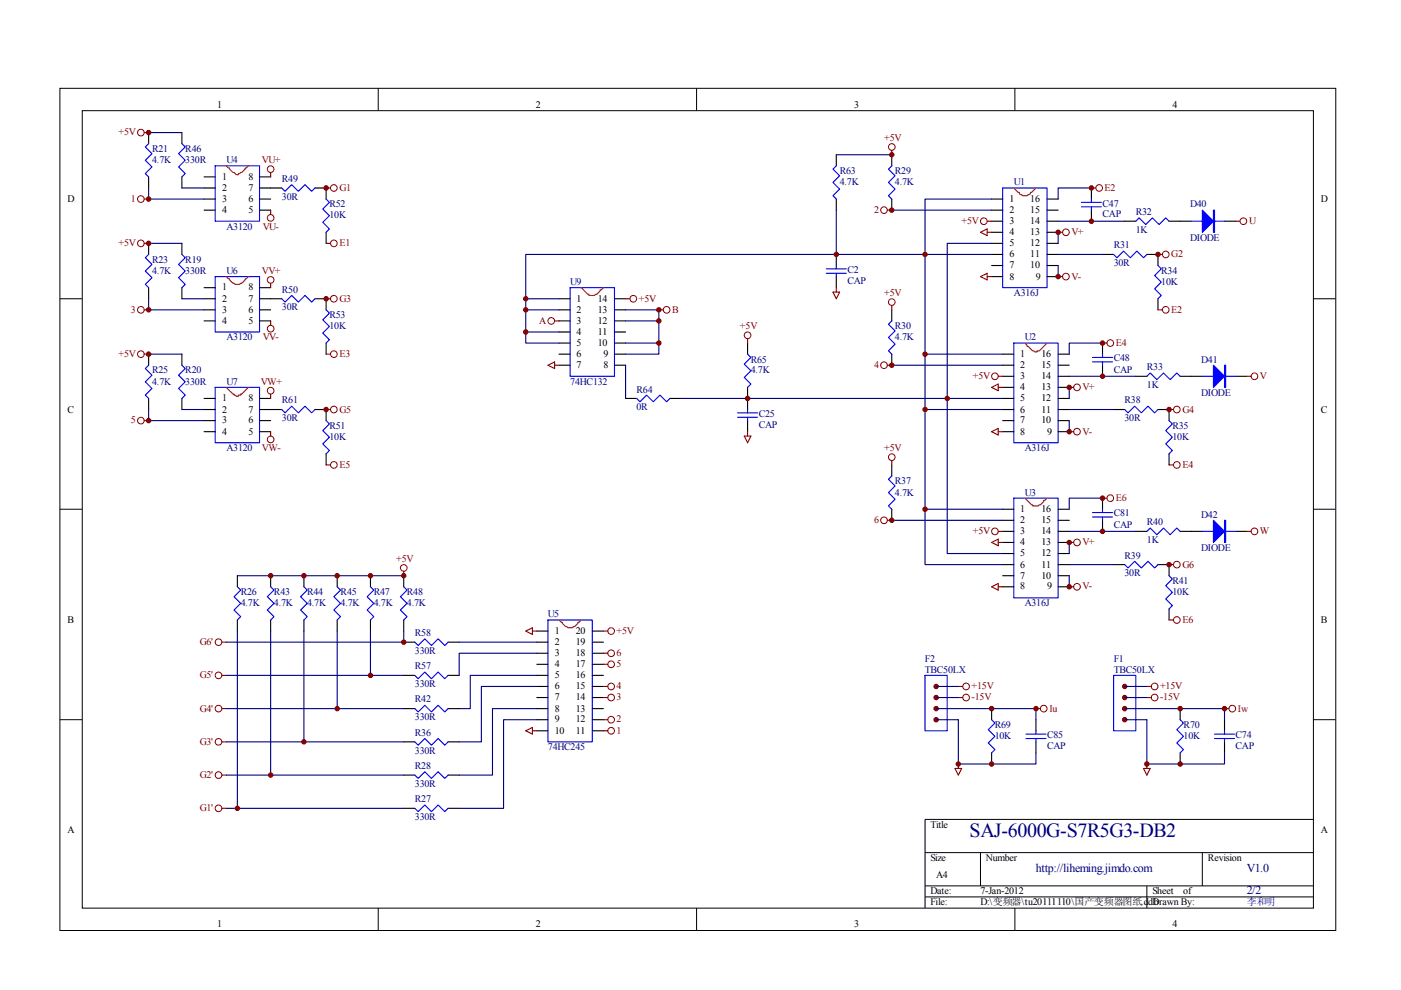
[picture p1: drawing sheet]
<svg xmlns="http://www.w3.org/2000/svg" width="297mm" height="210mm" viewBox="0 0 297 210" stroke-linecap="round" stroke-linejoin="round" font-family="sans-serif">
<g fill="none" stroke="#000" stroke-width=".21">
<path d="M12.7 18.7h270.5v178.6h-270.5zM80.2 18.7v4.7M147.7 18.7v4.7M215.2 18.7v4.7M17.4 23.5h261.1v169h-261.1zM12.7 63.3h4.7M278.4 63.3h4.7M12.7 108h4.7M278.4 108h4.7M12.7 152.6h4.7M278.4 152.6h4.7M278.4 173.7h-82.3v18.8"/>
<path d="M80.2 192.5v4.7M147.7 192.5v4.7M196.1 180.8h82.3M196.1 187.8h82.3M196.1 190.2h82.3M207.9 180.8v7M215.2 192.5v4.7M243.2 187.8v4.7M254.9 180.8v7"/>
</g>
<g fill="none" stroke="#00f" stroke-width=".23">
<path d="M31.5 30.5l-.7 .7 1.4 1.4-1.4 1.4 1.4 1.4-1.4 1.4 .7 .7M38.6 30.5l.7 .7-1.4 1.4 1.4 1.4-1.4 1.4 1.4 1.4-.7 .7M45.6 35.2h9.4v11.7h-9.4zM59.7 39.9l.7 .7 1.4-1.4 1.5 1.4 1.4-1.4 1.4 1.4 .7-.7M177.3 35.2l-.7 .7 1.4 1.4-1.4 1.4 1.4 1.4-1.4 1.4 .7 .7M189.1 35.2l-.7 .7 1.4 1.4-1.4 1.4 1.4 1.4-1.4 1.4 .7 .7M212.6 39.9h9.4v21.1h-9.4zM31.5 53.9l-.7 .8 1.4 1.4-1.4 1.4 1.4 1.4-1.4 1.4 .7 .7M38.6 53.9l.7 .8-1.4 1.4 1.4 1.4-1.4 1.4 1.4 1.4-.7 .7M45.6 58.6h9.4v11.8h-9.4zM69.1 42.2l.7 .7-1.4 1.4 1.4 1.4-1.4 1.4 1.4 1.4-.7 .8M175.2 57h4.2"/>
<path d="M175.2 57.9h4.2M177.3 56.3v.7M177.3 57.9v.7M229.3 42.9h4.2M229.3 43.9h4.2M231.4 42.2v.7M231.4 43.9v.7M236.1 53.9l.7 .8 1.4-1.5 1.4 1.5 1.4-1.5 1.5 1.5 .7-.8M240.8 46.9l.7-.7 1.4 1.4 1.4-1.4 1.4 1.4 1.5-1.4 .7 .7M245.5 56.3l.7 .7-1.4 1.4 1.4 1.4-1.4 1.4 1.4 1.4-.7 .7M252.6 46.9h7M31.5 77.4l-.7 .7 1.4 1.4-1.4 1.5 1.4 1.4-1.4 1.4 .7 .7"/>
<path d="M38.6 77.4l.7 .7-1.4 1.4 1.4 1.5-1.4 1.4 1.4 1.4-.7 .7M59.7 63.3l.7 .7 1.4-1.4 1.5 1.4 1.4-1.4 1.4 1.4 .7-.7M69.1 65.7l.7 .7-1.4 1.4 1.4 1.4-1.4 1.4 1.4 1.4-.7 .7M120.9 61h9.4v18.8h-9.4zM158.5 75.1l.7 .7-1.4 1.4 1.4 1.4-1.4 1.4 1.4 1.4-.7 .7M189.1 68l-.7 .7 1.4 1.5-1.4 1.4 1.4 1.4-1.4 1.4 .7 .7M214.9 72.7h9.4v21.2h-9.4zM231.6 75.8h4.3M231.6 76.7h4.3M233.8 75.1v.7M233.8 76.7v.7M243.2 79.8l.7-.7 1.4 1.4 1.4-1.4 1.4 1.4 1.4-1.4 .7 .7"/>
<path d="M254.9 79.8h7.1M45.6 82.1h9.4v11.8h-9.4zM59.7 86.8l.7 .7 1.4-1.4 1.5 1.4 1.4-1.4 1.4 1.4 .7-.7M69.1 89.2l.7 .7-1.4 1.4 1.4 1.4-1.4 1.4 1.4 1.4-.7 .7M135 84.5l.7 .7 1.4-1.4 1.4 1.4 1.4-1.4 1.4 1.4 .7-.7M156.4 87.5h4.2M156.4 88.5h4.2M158.5 86.8v.7M158.5 88.5v.7M238.5 86.8l.7 .7 1.4-1.4 1.4 1.4 1.4-1.4 1.4 1.4 .7-.7M247.9 89.2l.7 .7-1.4 1.4 1.4 1.4-1.4 1.4 1.4 1.4-.7 .7M189.1 100.9l-.7 .7 1.4 1.4-1.4 1.4 1.4 1.5-1.4 1.4 .7 .7"/>
<path d="M214.9 105.6h9.4v21.2h-9.4zM231.6 108.7h4.3M231.6 109.6h4.3M233.8 108v.7M233.8 109.6v.7M238.5 119.7l.7 .7 1.4-1.4 1.4 1.4 1.4-1.4 1.4 1.4 .7-.7M243.2 112.7l.7-.7 1.4 1.4 1.4-1.4 1.4 1.4 1.4-1.4 .7 .7M254.9 112.7h7.1M50.3 124.4l.7 .7-1.4 1.4 1.4 1.4-1.4 1.4 1.4 1.5-.7 .7M57.4 124.4l.7 .7-1.4 1.4 1.4 1.4-1.4 1.4 1.4 1.5-.7 .7M64.4 124.4l.7 .7-1.4 1.4 1.4 1.4-1.4 1.4 1.4 1.5-.7 .7M71.5 124.4l.7 .7-1.4 1.4 1.4 1.4-1.4 1.4 1.4 1.5-.7 .7"/>
<path d="M78.5 124.4l.8 .7-1.5 1.4 1.5 1.4-1.5 1.4 1.5 1.5-.8 .7M85.6 124.4l.7 .7-1.4 1.4 1.4 1.4-1.4 1.4 1.4 1.5-.7 .7M88 136.2l.7 .7 1.4-1.5 1.4 1.5 1.4-1.5 1.4 1.5 .7-.7M116.2 131.5h9.4v25.8h-9.4zM247.9 122.1l.7 .7-1.4 1.4 1.4 1.4-1.4 1.4 1.4 1.4-.7 .7M88 143.2l.7 .7 1.4-1.4 1.4 1.4 1.4-1.4 1.4 1.4 .7-.7M88 150.2l.7 .7 1.4-1.4 1.4 1.4 1.4-1.4 1.4 1.4 .7-.7M88 157.3l.7 .7 1.4-1.4 1.4 1.4 1.4-1.4 1.4 1.4 .7-.7M196.1 143.2h4.7v11.7h-4.7zM210.2 152.6l.7 .7-1.4 1.4 1.4 1.4-1.4 1.4 1.4 1.4-.7 .7M217.5 155.6h4.3M217.5 156.6h4.3"/>
<path d="M219.6 154.9v.7M219.6 156.6v.7M236.1 143.2h4.7v11.7h-4.7zM250.2 152.6l.7 .7-1.4 1.4 1.4 1.4-1.4 1.4 1.4 1.4-.7 .7M257.5 155.6h4.2M257.5 156.6h4.2M259.6 154.9v.7M259.6 156.6v.7M88 164.3l.7 .7 1.4-1.4 1.4 1.4 1.4-1.4 1.4 1.4 .7-.7M88 171.4l.7 .7 1.4-1.4 1.4 1.4 1.4-1.4 1.4 1.4 .7-.7"/>
</g>
<g fill="none" stroke="#000" stroke-width=".23">
<path d="M31.5 28.1v2.4M31.5 37.5v2.4M38.6 28.1v2.4M38.6 37.5v2.4M43.3 37.5h2.3M43.3 39.9h2.3M55 37.5h2.4M55 39.9h4.7M66.8 39.9h2.3v2.3M177.3 32.8v2.4M189.1 32.8v2.4M231.4 39.9v2.3"/>
<path d="M31.5 51.6v2.3M38.6 51.6v2.3M43.3 42.2h2.3M43.3 44.6h2.3M55 42.2h2.4M55 44.6h2.4M69.1 49.3v2.3M177.3 42.2v2.4M177.3 53.9v2.4M177.3 58.6v2.4M189.1 42.2v2.4M210.2 42.2h2.4"/>
<path d="M210.2 44.6h2.4M210.2 46.9h2.4M210.2 49.3h2.4M210.2 51.6h2.4M210.2 53.9h2.4M210.2 56.3h2.4M210.2 58.6h2.4M222 42.2h2.3M222 44.6h2.3M222 46.9h2.3M222 49.3h2.3M222 51.6h2.3"/>
<path d="M222 53.9h2.3M222 56.3h2.3M222 58.6h2.3M231.4 44.6v2.3M233.8 53.9h2.3M238.5 46.9h2.3M243.2 53.9h2.3v2.4M247.9 46.9h4.7M259.6 46.9h2.4M31.5 61v2.3M31.5 75.1v2.3M38.6 61v2.3"/>
<path d="M38.6 75.1v2.3M43.3 61h2.3M43.3 63.3h2.3M43.3 65.7h2.3M43.3 68h2.3M55 61h2.4M55 63.3h4.7M55 65.7h2.4M55 68h2.4M66.8 63.3h2.3v2.4M69.1 72.7v2.4M118.5 63.3h2.4"/>
<path d="M118.5 65.7h2.4M118.5 68h2.4M118.5 75.1h2.4M118.5 77.4h2.4M118.5 70.4h2.4M118.5 72.7h2.4M130.3 63.3h2.3M130.3 65.7h2.3M130.3 68h2.3M130.3 75.1h2.3M130.3 77.4h2.3M130.3 70.4h2.3"/>
<path d="M130.3 72.7h2.3M158.5 72.7v2.4M189.1 65.7v2.3M189.1 75.1v2.3M212.6 75.1h2.3M212.6 77.4h2.3M212.6 79.8h2.3M224.3 75.1h2.4M224.3 77.4h2.4M224.3 79.8h2.4M233.8 72.7v2.4M233.8 77.4v2.4"/>
<path d="M240.8 79.8h2.4M245.5 63.3v2.4M250.2 79.8h4.7M262 79.8h2.3M31.5 84.5v2.3M38.6 84.5v2.3M43.3 84.5h2.3M43.3 86.8h2.3M43.3 89.2h2.3M43.3 91.5h2.3M55 84.5h2.4M55 86.8h4.7"/>
<path d="M55 89.2h2.4M55 91.5h2.4M66.8 86.8h2.3v2.4M69.1 96.2v2.4M132.6 84.5h2.4M142 84.5h2.4M158.5 82.1v4.7M158.5 89.2v2.3M189.1 98.6v2.3M212.6 84.5h2.3M212.6 86.8h2.3M212.6 89.2h2.3"/>
<path d="M212.6 91.5h2.3M212.6 82.1h2.3M224.3 84.5h2.4M224.3 86.8h2.4M224.3 89.2h2.4M224.3 91.5h2.4M224.3 82.1h2.4M236.1 86.8h2.4M245.5 86.8h2.4v2.4M247.9 96.2v2.4M189.1 108v2.3M212.6 108h2.3"/>
<path d="M212.6 110.3h2.3M212.6 112.7h2.3M212.6 115h2.3M212.6 117.4h2.3M212.6 119.7h2.3M224.3 108h2.4M224.3 110.3h2.4M224.3 112.7h2.4M224.3 115h2.4M224.3 117.4h2.4M224.3 119.7h2.4M233.8 105.6v2.4"/>
<path d="M233.8 110.3v2.4M236.1 119.7h2.4M240.8 112.7h2.4M245.5 119.7h2.4v2.4M250.2 112.7h4.7M262 112.7h2.3M50.3 122.1v2.3M50.3 131.5v2.3M57.4 122.1v2.3M57.4 131.5v2.3M64.4 122.1v2.3M64.4 131.5v2.3"/>
<path d="M71.5 122.1v2.3M71.5 131.5v2.3M78.5 122.1v2.3M78.5 131.5v2.3M85.6 136.2h2.4M85.6 122.1v2.3M85.6 131.5v2.3M95 136.2h2.4M113.8 133.8h2.4M113.8 136.2h2.4M113.8 138.5h2.4M125.6 133.8h2.3"/>
<path d="M125.6 136.2h2.3M125.6 138.5h2.3M212.6 122.1h2.3M212.6 124.4h2.3M224.3 122.1h2.4M224.3 124.4h2.4M247.9 129.1v2.4M85.6 143.2h2.4M85.6 150.2h2.4M85.6 157.3h2.4M95 143.2h2.4M95 150.2h2.4"/>
<path d="M95 157.3h2.4M113.8 140.9h2.4M113.8 143.2h2.4M113.8 145.5h2.4M113.8 147.9h2.4M113.8 150.2h2.4M113.8 152.6h2.4M113.8 154.9h2.4M125.6 140.9h2.3M125.6 143.2h2.3M125.6 145.5h2.3M125.6 147.9h2.3"/>
<path d="M125.6 150.2h2.3M125.6 152.6h2.3M125.6 154.9h2.3M210.2 150.2v2.4M210.2 159.6v2.4M219.6 152.6v2.3M219.6 157.3v2.3M250.2 150.2v2.4M250.2 159.6v2.4M259.6 152.6v2.3M259.6 157.3v2.3M85.6 164.3h2.4"/>
<path d="M85.6 171.4h2.4M95 164.3h2.4M95 171.4h2.4"/>
</g>
<path d="M48 35.2l.4 .4h.3v.3l.7 .7h.2a.74 .74 0 0 0 1 .4v-.2l.7-.2 .7-.7v-.3h.2l.5-.4M214.9 39.9l1 .9h.2a1.17 1.17 0 0 0 1.9 .5h.2l.3-.5h.2l.9-.9M48 58.6l.4 .5h.3a1.74 1.74 0 0 0 1.6 1.2 1.74 1.74 0 0 0 1.7-1.2h.2l.5-.5M123.2 61l1.4 1.4h.3v.2a2.16 2.16 0 0 0 2.1-.7l.2-.4h.3l.4-.5M217.3 72.7l.5 .5v.2h.2a2.15 2.15 0 0 0 1.9 1.2v-.2a.74 .74 0 0 0 .9-.5l1.2-1.2M48 82.1l1.4 1.4h.2v.3h.3l.2 .2h.5v-.2h.4v-.3h.3l1.4-1.4M217.3 105.6l1.4 1.4h.2v.3a2.16 2.16 0 0 0 2.2-.7l.2-.5h.2l.5-.5M118.5 131.5l.5 .4h.2a1.74 1.74 0 0 0 1.7 1.2 1.74 1.74 0 0 0 1.6-1.2h.3l.4-.4" fill="none" stroke="#f00" stroke-width=".23"/>
<g fill="none" stroke="#800000" stroke-width=".21">
<circle cx="29.9" cy="28.1" r=".7"/>
<circle cx="57.4" cy="35.9" r=".71"/>
<circle cx="70.8" cy="39.9" r=".71"/>
<circle cx="189.1" cy="31.2" r=".7"/>
<circle cx="233" cy="39.9" r=".71"/>
<circle cx="29.9" cy="51.6" r=".71"/>
<circle cx="29.9" cy="42.2" r=".7"/>
<circle cx="57.4" cy="46.2" r=".71"/>
<circle cx="57.4" cy="59.3" r=".71"/>
<circle cx="70.8" cy="51.6" r=".71"/>
<circle cx="187.4" cy="44.6" r=".7"/>
<circle cx="208.6" cy="46.9" r=".71"/>
<circle cx="226" cy="49.2" r=".71"/>
<circle cx="226" cy="58.6" r=".71"/>
<circle cx="247.2" cy="53.9" r=".7"/>
<circle cx="263.6" cy="46.9" r=".71"/>
<circle cx="29.9" cy="65.7" r=".71"/>
<circle cx="29.9" cy="75.1" r=".7"/>
<circle cx="57.4" cy="69.7" r=".71"/>
<circle cx="70.8" cy="75.1" r=".71"/>
<circle cx="70.8" cy="63.3" r=".71"/>
<circle cx="116.9" cy="68" r=".71"/>
<circle cx="134.3" cy="63.3" r=".71"/>
<circle cx="141.3" cy="65.7" r=".71"/>
<circle cx="158.5" cy="71.1" r=".71"/>
<circle cx="187.4" cy="77.4" r=".7"/>
<circle cx="189.1" cy="64" r=".7"/>
<circle cx="210.9" cy="79.8" r=".71"/>
<circle cx="235.4" cy="72.7" r=".7"/>
<circle cx="247.2" cy="65.7" r=".71"/>
<circle cx="266" cy="79.8" r=".71"/>
<circle cx="29.9" cy="89.2" r=".7"/>
<circle cx="57.4" cy="82.8" r=".71"/>
<circle cx="57.4" cy="93.2" r=".71"/>
<circle cx="70.8" cy="98.6" r=".71"/>
<circle cx="70.8" cy="86.8" r=".71"/>
<circle cx="189.1" cy="96.9" r=".7"/>
<circle cx="228.3" cy="82.1" r=".71"/>
<circle cx="228.3" cy="91.5" r=".71"/>
<circle cx="249.5" cy="98.6" r=".71"/>
<circle cx="249.5" cy="86.8" r=".71"/>
<circle cx="187.4" cy="110.3" r=".71"/>
<circle cx="210.9" cy="112.7" r=".71"/>
<circle cx="228.3" cy="115" r=".71"/>
<circle cx="235.4" cy="105.6" r=".7"/>
<circle cx="249.5" cy="119.7" r=".71"/>
<circle cx="266" cy="112.7" r=".71"/>
<circle cx="46.3" cy="136.2" r=".7"/>
<circle cx="85.6" cy="120.4" r=".71"/>
<circle cx="129.6" cy="133.8" r=".71"/>
<circle cx="129.6" cy="138.5" r=".71"/>
<circle cx="228.3" cy="124.4" r=".71"/>
<circle cx="249.5" cy="131.5" r=".71"/>
<circle cx="46.3" cy="143.2" r=".71"/>
<circle cx="46.3" cy="157.3" r=".71"/>
<circle cx="46.3" cy="150.2" r=".7"/>
<circle cx="129.6" cy="145.5" r=".71"/>
<circle cx="129.6" cy="140.8" r=".71"/>
<circle cx="129.6" cy="152.6" r=".71"/>
<circle cx="129.6" cy="147.9" r=".71"/>
<circle cx="129.6" cy="154.9" r=".71"/>
<circle cx="204.8" cy="145.5" r=".71"/>
<circle cx="204.8" cy="147.9" r=".71"/>
<circle cx="221.3" cy="150.2" r=".71"/>
<circle cx="244.8" cy="145.5" r=".71"/>
<circle cx="244.8" cy="147.9" r=".71"/>
<circle cx="261.3" cy="150.2" r=".71"/>
<circle cx="46.3" cy="164.3" r=".7"/>
<circle cx="46.3" cy="171.4" r=".7"/>
</g>
<g fill="none" stroke="#800000" stroke-width=".23">
<path d="M30.6 28.1h.9M57.4 36.6v.9M69.1 39.9h1M189.1 31.9v.9M231.4 39.9h.9M30.6 51.6h.9M30.6 42.2h.9M57.4 44.6v.9M69.1 51.6h1M188.1 44.6h1M207.9 49.3l1.4-.8v1.5zM207.9 58.6l1.4-.7v1.4z"/>
<path d="M209.3 49.3h.9M209.3 58.6h.9M209.3 46.9h.9M224.3 49.3h1M224.3 58.6h1M245.5 53.9h1M262 46.9h.9M30.6 75.1h.9M30.6 65.7h.9M57.4 60.1v.9M57.4 68v1M69.1 63.3h1"/>
<path d="M69.1 75.1h1M116.2 77.4l1.4-.7v1.4zM117.6 77.4h.9M117.6 68h.9M132.6 63.3h1M139.7 65.7h.9M158.5 71.8v.9M176.6 61.9h1.4l-.7 1.4zM177.3 61v.9M188.1 77.4h1M189.1 64.8v.9M211.6 79.8h1"/>
<path d="M233.8 72.7h.9M245.5 65.7h1M264.3 79.8h1M30.6 89.2h.9M57.4 83.5v1M57.4 91.5v1M69.1 86.8h1M69.1 98.6h1M157.8 92.5h1.4l-.7 1.4zM158.5 91.5v1M189.1 97.6v1M210.2 82.1l1.4-.7v1.4z"/>
<path d="M210.2 91.5l1.4-.7v1.4zM211.6 82.1h1M211.6 91.5h1M226.7 82.1h.9M226.7 91.5h.9M247.9 86.8h.9M247.9 98.6h.9M188.1 110.3h1M210.2 115l1.4-.7v1.4zM211.6 115h1M211.6 112.7h1M226.7 115h.9"/>
<path d="M233.8 105.6h.9M247.9 119.7h.9M264.3 112.7h1M47 136.2h1M85.6 121.1v1M111.5 133.8l1.4-.7v1.4zM112.9 133.8h.9M127.9 138.5h1M127.9 133.8h1M210.2 124.4l1.4-.7v1.4zM211.6 124.4h1M226.7 124.4h.9"/>
<path d="M247.9 131.5h.9M47 143.2h1M47 150.2h1M47 157.3h1M111.5 154.9l1.4-.7v1.4zM112.9 154.9h.9M127.9 154.9h1M127.9 152.6h1M127.9 147.9h1M127.9 145.5h1M127.9 140.9h1M203.2 147.9h.9"/>
<path d="M203.2 145.5h.9M219.6 150.2h1M243.2 147.9h.9M243.2 145.5h.9M259.6 150.2h1M47 164.3h1M47 171.4h1M202.5 162.9h1.4l-.7 1.4zM203.2 162v.9M242.5 162.9h1.4l-.7 1.4zM243.2 162v.9"/>
</g>
<g fill="none" stroke="#000080" stroke-width=".23">
<path d="M31.5 39.9v2.3h11.8M31.5 28.1h7.1M38.6 39.9h4.7M177.3 32.8h11.8M231.4 39.9h-7.1v2.3M31.5 51.6h7.1M177.3 44.6v9.3M189.1 44.6h21.1M210.2 42.2h-14.1v77.5h16.5M210.2 53.9h-98.7v9.4M210.2 51.6h-9.4v65.8h11.8M224.3 46.9h14.2"/>
<path d="M224.3 53.9h9.5M224.3 49.3v2.3M224.3 56.3v2.3M31.5 63.3v2.4h11.8M31.5 75.1h7.1M38.6 63.3h4.7M111.5 65.7h7M111.5 70.4h7M118.5 63.3h-7v9.4h7M132.6 65.7h7.1v9.4h-7.1M132.6 77.4v7.1M132.6 72.7h7.1"/>
<path d="M132.6 68h7.1M189.1 77.4h23.5M196.1 75.1h16.5M226.7 79.8h14.1M233.8 72.7h-7.1v2.4M31.5 86.8v2.4h11.8M38.6 86.8h4.7M144.4 84.5h68.2M196.1 86.8h16.5M226.7 86.8h9.4M226.7 82.1v2.4M226.7 89.2v2.3"/>
<path d="M189.1 110.3h23.5M196.1 108h16.5M226.7 115v2.4M226.7 112.7h14.1M226.7 119.7h9.4M233.8 105.6h-7.1v2.4M50.3 133.8v37.6M50.3 122.1h35.3M57.4 133.8v30.5M64.4 133.8v23.5M71.5 133.8v16.4M78.5 133.8v9.4"/>
<path d="M85.6 133.8v2.4h-37.6M97.4 136.2h16.4M113.8 138.5h-16.4v4.7M226.7 122.1v2.3M48 143.2h37.6M48 150.2h37.6M48 157.3h37.6M113.8 143.2h-14.1v7h-2.3M113.8 145.5h-11.7v11.8h-4.7M113.8 150.2h-9.4v14.1h-7M113.8 152.6h-7v18.8h-9.4M198.5 152.6h4.7v9.4h16.4v-2.4"/>
<path d="M198.5 150.2h21.1v2.4M198.5 145.5h4.7M198.5 147.9h4.7M238.5 152.6h4.7v9.4h16.4v-2.4M238.5 150.2h21.1v2.4M238.5 145.5h4.7M238.5 147.9h4.7M48 164.3h37.6M48 171.4h37.6"/>
</g>
<g fill="#800000" stroke="#800000" stroke-width=".21">
<circle cx="31.5" cy="28.1" r=".47"/>
<circle cx="69.1" cy="39.9" r=".47"/>
<circle cx="31.5" cy="51.6" r=".47"/>
<circle cx="31.5" cy="75.1" r=".47"/>
<circle cx="31.5" cy="42.2" r=".47"/>
<circle cx="31.5" cy="65.7" r=".47"/>
<circle cx="31.5" cy="89.2" r=".47"/>
<circle cx="245.5" cy="53.9" r=".47"/>
<circle cx="189.1" cy="77.4" r=".47"/>
<circle cx="189.1" cy="110.3" r=".47"/>
<circle cx="231.4" cy="46.9" r=".47"/>
<circle cx="231.4" cy="39.9" r=".47"/>
<circle cx="233.8" cy="79.8" r=".47"/>
<circle cx="233.8" cy="112.7" r=".47"/>
<circle cx="196.1" cy="86.8" r=".47"/>
<circle cx="196.1" cy="108" r=".47"/>
<circle cx="196.1" cy="75.1" r=".47"/>
<circle cx="189.1" cy="44.6" r=".47"/>
<circle cx="198.5" cy="145.5" r=".47"/>
<circle cx="198.5" cy="147.9" r=".47"/>
<circle cx="198.5" cy="150.2" r=".47"/>
<circle cx="198.5" cy="152.6" r=".47"/>
<circle cx="219.6" cy="150.2" r=".47"/>
<circle cx="203.2" cy="162" r=".47"/>
<circle cx="210.2" cy="150.2" r=".47"/>
<circle cx="210.2" cy="162" r=".47"/>
<circle cx="238.5" cy="145.5" r=".47"/>
<circle cx="238.5" cy="147.9" r=".47"/>
<circle cx="238.5" cy="150.2" r=".47"/>
<circle cx="238.5" cy="152.6" r=".47"/>
<circle cx="243.2" cy="162" r=".47"/>
<circle cx="250.2" cy="150.2" r=".47"/>
<circle cx="250.2" cy="162" r=".47"/>
<circle cx="259.6" cy="150.2" r=".47"/>
<circle cx="111.5" cy="65.7" r=".47"/>
<circle cx="111.5" cy="70.4" r=".47"/>
<circle cx="196.1" cy="53.9" r=".47"/>
<circle cx="111.5" cy="63.3" r=".47"/>
<circle cx="200.8" cy="84.5" r=".47"/>
<circle cx="158.5" cy="84.5" r=".47"/>
<circle cx="139.7" cy="72.7" r=".47"/>
<circle cx="139.7" cy="68" r=".47"/>
<circle cx="139.7" cy="65.7" r=".47"/>
<circle cx="189.1" cy="32.8" r=".47"/>
<circle cx="177.3" cy="53.9" r=".47"/>
<circle cx="69.1" cy="63.3" r=".47"/>
<circle cx="69.1" cy="86.8" r=".47"/>
<circle cx="247.9" cy="86.8" r=".47"/>
<circle cx="247.9" cy="119.7" r=".47"/>
<circle cx="233.8" cy="105.6" r=".47"/>
<circle cx="233.8" cy="72.7" r=".47"/>
<circle cx="224.3" cy="49.3" r=".47"/>
<circle cx="224.3" cy="58.6" r=".47"/>
<circle cx="226.7" cy="82.1" r=".47"/>
<circle cx="226.7" cy="91.5" r=".47"/>
<circle cx="226.7" cy="115" r=".47"/>
<circle cx="226.7" cy="124.4" r=".47"/>
<circle cx="78.5" cy="122.1" r=".47"/>
<circle cx="64.4" cy="122.1" r=".47"/>
<circle cx="57.4" cy="122.1" r=".47"/>
<circle cx="85.6" cy="136.2" r=".47"/>
<circle cx="85.6" cy="122.1" r=".47"/>
<circle cx="71.5" cy="122.1" r=".47"/>
<circle cx="78.5" cy="143.2" r=".47"/>
<circle cx="71.5" cy="150.2" r=".47"/>
<circle cx="64.4" cy="157.3" r=".47"/>
<circle cx="57.4" cy="164.3" r=".47"/>
<circle cx="50.3" cy="171.4" r=".47"/>
</g>
<g fill="#00f" stroke="#00f" stroke-width=".23">
<path d="M254.9 44.6l2.4 2.3-2.4 2.4z"/>
<path d="M257.3 77.4l2.3 2.4-2.3 2.3z"/>
<path d="M257.3 110.3l2.3 2.4-2.3 2.3z"/>
<path d="M257.3 44.6h.2v4.7h-.2z" fill-rule="evenodd"/>
<path d="M259.6 77.4h.3v4.7h-.3z" fill-rule="evenodd"/>
<path d="M259.6 110.3h.3v4.7h-.3z" fill-rule="evenodd"/>
</g>
<text font-size="4.2" fill="#000080" x="205.6" y="177.4">SAJ-6000G-S7R5G3-DB2</text>
<g font-size="2.5" fill="#000080">
<text x="219.6" y="184.8">http://liheming.jimdo.com</text>
<text x="264.3" y="184.8">V1.0</text>
<text x="264.3" y="189.6">2/2</text>
</g>
<g font-size="2.1">
<text x="46.1" y="22.9">1</text>
<text x="113.6" y="22.9">2</text>
<text x="181.1" y="22.9">3</text>
<text x="248.6" y="22.9">4</text>
<text x="47.1" y="38.1">1</text>
<text x="47.1" y="40.5">2</text>
<text x="52.7" y="40.5">7</text>
<text x="52.7" y="38.1">8</text>
<text x="14.3" y="42.8">D</text>
<text x="47.1" y="42.8">3</text>
<text x="47.1" y="45.1">4</text>
<text x="52.7" y="45.1">5</text>
<text x="52.7" y="42.8">6</text>
<text x="214" y="42.8">1</text>
<text x="214" y="45.1">2</text>
<text x="214" y="47.5">3</text>
<text x="218.4" y="47.5">14</text>
<text x="218.4" y="45.1">15</text>
<text x="218.4" y="42.8">16</text>
<text x="280.1" y="42.8">D</text>
<text x="214" y="49.9">4</text>
<text x="214" y="52.2">5</text>
<text x="218.4" y="52.2">12</text>
<text x="218.4" y="49.9">13</text>
<text x="214" y="54.5">6</text>
<text x="214" y="56.9">7</text>
<text x="214" y="59.3">8</text>
<text x="218.4" y="56.9">10</text>
<text x="218.4" y="54.5">11</text>
<text x="219.6" y="59.3">9</text>
<text x="47.1" y="61.6">1</text>
<text x="47.1" y="63.9">2</text>
<text x="52.7" y="63.9">7</text>
<text x="52.7" y="61.6">8</text>
<text x="122.3" y="63.9">1</text>
<text x="126.7" y="63.9">14</text>
<text x="47.1" y="66.3">3</text>
<text x="47.1" y="68.7">4</text>
<text x="52.7" y="68.7">5</text>
<text x="52.7" y="66.3">6</text>
<text x="122.3" y="66.3">2</text>
<text x="122.3" y="68.7">3</text>
<text x="122.3" y="71">4</text>
<text x="126.7" y="71">11</text>
<text x="126.7" y="68.7">12</text>
<text x="126.7" y="66.3">13</text>
<text x="122.3" y="73.3">5</text>
<text x="122.3" y="75.7">6</text>
<text x="126.7" y="73.3">10</text>
<text x="127.9" y="75.7">9</text>
<text x="216.3" y="75.7">1</text>
<text x="220.8" y="75.7">16</text>
<text x="122.3" y="78.1">7</text>
<text x="127.9" y="78.1">8</text>
<text x="216.3" y="78.1">2</text>
<text x="216.3" y="80.4">3</text>
<text x="216.3" y="82.7">4</text>
<text x="220.8" y="82.7">13</text>
<text x="220.8" y="80.4">14</text>
<text x="220.8" y="78.1">15</text>
<text x="14.3" y="87.5">C</text>
<text x="47.1" y="85.1">1</text>
<text x="47.1" y="87.5">2</text>
<text x="47.1" y="89.8">3</text>
<text x="52.7" y="89.8">6</text>
<text x="52.7" y="87.5">7</text>
<text x="52.7" y="85.1">8</text>
<text x="216.3" y="85.1">5</text>
<text x="216.3" y="87.5">6</text>
<text x="216.3" y="89.8">7</text>
<text x="220.8" y="89.8">10</text>
<text x="220.8" y="87.5">11</text>
<text x="220.8" y="85.1">12</text>
<text x="280.1" y="87.5">C</text>
<text x="47.1" y="92.1">4</text>
<text x="52.7" y="92.1">5</text>
<text x="216.3" y="92.1">8</text>
<text x="222" y="92.1">9</text>
<text x="216.3" y="108.6">1</text>
<text x="216.3" y="110.9">2</text>
<text x="216.3" y="113.3">3</text>
<text x="220.8" y="113.3">14</text>
<text x="220.8" y="110.9">15</text>
<text x="220.8" y="108.6">16</text>
<text x="216.3" y="115.6">4</text>
<text x="216.3" y="118">5</text>
<text x="220.8" y="118">12</text>
<text x="220.8" y="115.6">13</text>
<text x="216.3" y="120.3">6</text>
<text x="216.3" y="122.7">7</text>
<text x="216.3" y="125">8</text>
<text x="220.8" y="122.7">10</text>
<text x="220.8" y="120.3">11</text>
<text x="222" y="125">9</text>
<text x="14.3" y="132.1">B</text>
<text x="117.6" y="134.4">1</text>
<text x="117.6" y="136.8">2</text>
<text x="122.1" y="136.8">19</text>
<text x="122.1" y="134.4">20</text>
<text x="280.1" y="132.1">B</text>
<text x="117.6" y="139.1">3</text>
<text x="117.6" y="141.5">4</text>
<text x="117.6" y="143.8">5</text>
<text x="122.1" y="143.8">16</text>
<text x="122.1" y="141.5">17</text>
<text x="122.1" y="139.1">18</text>
<text x="117.6" y="146.1">6</text>
<text x="117.6" y="148.5">7</text>
<text x="122.1" y="148.5">14</text>
<text x="122.1" y="146.1">15</text>
<text x="117.6" y="150.9">8</text>
<text x="117.6" y="153.2">9</text>
<text x="117.6" y="155.5">10</text>
<text x="122.1" y="155.5">11</text>
<text x="122.1" y="153.2">12</text>
<text x="122.1" y="150.9">13</text>
<text x="14.3" y="176.7">A</text>
<text x="197.3" y="175.5">Title</text>
<text x="280.1" y="176.7">A</text>
<text x="197.3" y="182.6">Size</text>
<text x="209" y="182.6">Number</text>
<text x="256.1" y="182.6">Revision</text>
<text x="197.3" y="189.6">Date:</text>
<text x="197.3" y="192">File:</text>
<text x="198.5" y="186.1">A4</text>
<text x="207.9" y="189.6">7-Jan-2012</text>
<text x="207.9" y="192">D:\变频器\tu20111110\国产变频器图纸.ddb</text>
<text x="244.3" y="189.6">Sheet</text>
<text x="244.3" y="192">Drawn By:</text>
<text x="250.9" y="189.6">of</text>
<text x="46.1" y="196.6">1</text>
<text x="113.6" y="196.6">2</text>
<text x="181.1" y="196.6">3</text>
<text x="248.6" y="196.6">4</text>
</g>
<g font-size="2.1" fill="#800000">
<text x="25.1" y="28.7">+5V</text>
<text x="187.5" y="29.9">+5V</text>
<text x="55.5" y="34.6">VU+</text>
<text x="72" y="40.5">G1</text>
<text x="234.2" y="40.5">E2</text>
<text x="27.8" y="42.8">1</text>
<text x="185.3" y="45.1">2</text>
<text x="203.9" y="47.5">+5V</text>
<text x="264.8" y="47.5">U</text>
<text x="25.1" y="52.2">+5V</text>
<text x="55.7" y="48.7">VU-</text>
<text x="72" y="52.2">E1</text>
<text x="227.2" y="49.9">V+</text>
<text x="55.5" y="58.1">VV+</text>
<text x="227.2" y="59.3">V-</text>
<text x="248.3" y="54.5">G2</text>
<text x="72" y="63.9">G3</text>
<text x="135.5" y="63.9">+5V</text>
<text x="187.5" y="62.8">+5V</text>
<text x="27.8" y="66.3">3</text>
<text x="114.3" y="68.7">A</text>
<text x="142.5" y="66.3">B</text>
<text x="156.9" y="69.8">+5V</text>
<text x="248.3" y="66.3">E2</text>
<text x="25.1" y="75.7">+5V</text>
<text x="55.7" y="72.2">VV-</text>
<text x="72" y="75.7">E3</text>
<text x="236.6" y="73.3">E4</text>
<text x="55.3" y="81.5">VW+</text>
<text x="185.3" y="78.1">4</text>
<text x="206.2" y="80.4">+5V</text>
<text x="229.5" y="82.7">V+</text>
<text x="267.1" y="80.4">V</text>
<text x="27.8" y="89.8">5</text>
<text x="72" y="87.5">G5</text>
<text x="250.7" y="87.5">G4</text>
<text x="55.5" y="95.7">VW-</text>
<text x="187.5" y="95.7">+5V</text>
<text x="229.5" y="92.1">V-</text>
<text x="72" y="99.2">E5</text>
<text x="250.7" y="99.2">E4</text>
<text x="236.6" y="106.2">E6</text>
<text x="185.3" y="110.9">6</text>
<text x="206.2" y="113.3">+5V</text>
<text x="267.1" y="113.3">W</text>
<text x="84" y="119.1">+5V</text>
<text x="229.5" y="115.6">V+</text>
<text x="229.5" y="125">V-</text>
<text x="250.7" y="120.3">G6</text>
<text x="42.3" y="136.8">G6'</text>
<text x="130.7" y="134.4">+5V</text>
<text x="250.7" y="132.1">E6</text>
<text x="42.3" y="143.8">G5'</text>
<text x="130.7" y="141.5">5</text>
<text x="130.7" y="139.1">6</text>
<text x="130.7" y="148.5">3</text>
<text x="130.7" y="146.1">4</text>
<text x="206" y="146.1">+15V</text>
<text x="206" y="148.5">-15V</text>
<text x="246" y="146.1">+15V</text>
<text x="246" y="148.5">-15V</text>
<text x="42.3" y="150.9">G4'</text>
<text x="130.7" y="155.5">1</text>
<text x="130.7" y="153.2">2</text>
<text x="222.5" y="150.9">Iu</text>
<text x="262.5" y="150.9">Iw</text>
<text x="42.3" y="157.9">G3'</text>
<text x="42.3" y="164.9">G2'</text>
<text x="42.3" y="172">G1'</text>
</g>
<g font-size="2.1" fill="#000080">
<text x="32.3" y="32.3">R21</text>
<text x="32.3" y="34.6">4.7K</text>
<text x="39.3" y="32.3">R46</text>
<text x="39.3" y="34.6">330R</text>
<text x="48" y="34.6">U4</text>
<text x="59.8" y="38.6">R49</text>
<text x="178.1" y="36.9">R63</text>
<text x="178.1" y="39.3">4.7K</text>
<text x="189.7" y="36.9">R29</text>
<text x="189.7" y="39.3">4.7K</text>
<text x="215" y="39.3">U1</text>
<text x="59.8" y="42.3">30R</text>
<text x="69.8" y="44">R52</text>
<text x="69.8" y="46.3">10K</text>
<text x="233.8" y="43.8">C47</text>
<text x="233.8" y="46.1">CAP</text>
<text x="240.8" y="45.6">R32</text>
<text x="252.3" y="44">D40</text>
<text x="48" y="48.7">A3120</text>
<text x="236.1" y="52.7">R31</text>
<text x="240.8" y="49.4">1K</text>
<text x="252.3" y="51.1">DIODE</text>
<text x="32.3" y="55.7">R23</text>
<text x="32.3" y="58.1">4.7K</text>
<text x="39.3" y="55.7">R19</text>
<text x="39.3" y="58.1">330R</text>
<text x="48" y="58.1">U6</text>
<text x="179.7" y="57.8">C2</text>
<text x="236.1" y="56.4">30R</text>
<text x="246.2" y="58.1">R34</text>
<text x="59.8" y="62.1">R50</text>
<text x="59.8" y="65.8">30R</text>
<text x="120.9" y="60.5">U9</text>
<text x="179.7" y="60.2">CAP</text>
<text x="215" y="62.8">A316J</text>
<text x="246.2" y="60.5">10K</text>
<text x="69.8" y="67.5">R53</text>
<text x="69.8" y="69.8">10K</text>
<text x="189.7" y="69.8">R30</text>
<text x="48" y="72.2">A3120</text>
<text x="159.2" y="76.9">R65</text>
<text x="189.7" y="72.2">4.7K</text>
<text x="217.3" y="72.2">U2</text>
<text x="236.1" y="76.6">C48</text>
<text x="254.7" y="76.9">D41</text>
<text x="32.3" y="79.2">R25</text>
<text x="32.3" y="81.5">4.7K</text>
<text x="39.3" y="79.2">R20</text>
<text x="39.3" y="81.5">330R</text>
<text x="48" y="81.5">U7</text>
<text x="120.9" y="81.5">74HC132</text>
<text x="135" y="83.2">R64</text>
<text x="159.2" y="79.2">4.7K</text>
<text x="236.1" y="79">CAP</text>
<text x="243.2" y="78.5">R33</text>
<text x="243.2" y="82.3">1K</text>
<text x="254.7" y="83.9">DIODE</text>
<text x="59.8" y="85.5">R61</text>
<text x="59.8" y="89.3">30R</text>
<text x="135" y="87">0R</text>
<text x="160.9" y="88.4">C25</text>
<text x="238.4" y="85.5">R38</text>
<text x="238.4" y="89.3">30R</text>
<text x="48" y="95.7">A3120</text>
<text x="69.8" y="90.9">R51</text>
<text x="69.8" y="93.3">10K</text>
<text x="160.9" y="90.7">CAP</text>
<text x="217.3" y="95.7">A316J</text>
<text x="248.6" y="90.9">R35</text>
<text x="248.6" y="93.3">10K</text>
<text x="189.7" y="102.7">R37</text>
<text x="189.7" y="105.1">4.7K</text>
<text x="217.3" y="105.1">U3</text>
<text x="236.1" y="109.5">C81</text>
<text x="236.1" y="111.9">CAP</text>
<text x="243.2" y="111.4">R40</text>
<text x="254.7" y="109.7">D42</text>
<text x="238.4" y="118.5">R39</text>
<text x="243.2" y="115.2">1K</text>
<text x="254.7" y="116.8">DIODE</text>
<text x="238.4" y="122.2">30R</text>
<text x="248.6" y="123.9">R41</text>
<text x="51.1" y="126.2">R26</text>
<text x="51.1" y="128.5">4.7K</text>
<text x="58.1" y="126.2">R43</text>
<text x="58.1" y="128.5">4.7K</text>
<text x="65.1" y="126.2">R44</text>
<text x="65.1" y="128.5">4.7K</text>
<text x="72.2" y="126.2">R45</text>
<text x="72.2" y="128.5">4.7K</text>
<text x="79.2" y="126.2">R47</text>
<text x="79.2" y="128.5">4.7K</text>
<text x="86.3" y="126.2">R48</text>
<text x="86.3" y="128.5">4.7K</text>
<text x="116.2" y="130.9">U5</text>
<text x="217.3" y="128.5">A316J</text>
<text x="248.6" y="126.2">10K</text>
<text x="88" y="134.9">R58</text>
<text x="88" y="138.6">330R</text>
<text x="88" y="141.9">R57</text>
<text x="196.1" y="140.3">F2</text>
<text x="196.1" y="142.6">TBC50LX</text>
<text x="236.1" y="140.3">F1</text>
<text x="236.1" y="142.6">TBC50LX</text>
<text x="88" y="145.7">330R</text>
<text x="88" y="148.9">R42</text>
<text x="88" y="152.8">330R</text>
<text x="210.9" y="154.4">R69</text>
<text x="251" y="154.4">R70</text>
<text x="88" y="156.1">R36</text>
<text x="88" y="159.8">330R</text>
<text x="116.2" y="159.1">74HC245</text>
<text x="210.9" y="156.7">10K</text>
<text x="222" y="156.5">C85</text>
<text x="222" y="158.8">CAP</text>
<text x="251" y="156.7">10K</text>
<text x="262" y="156.5">C74</text>
<text x="262" y="158.8">CAP</text>
<text x="88" y="163.1">R28</text>
<text x="88" y="166.8">330R</text>
<text x="88" y="170.1">R27</text>
<text x="88" y="173.8">330R</text>
<text x="264.3" y="192">李和明</text>
</g>
</svg>
